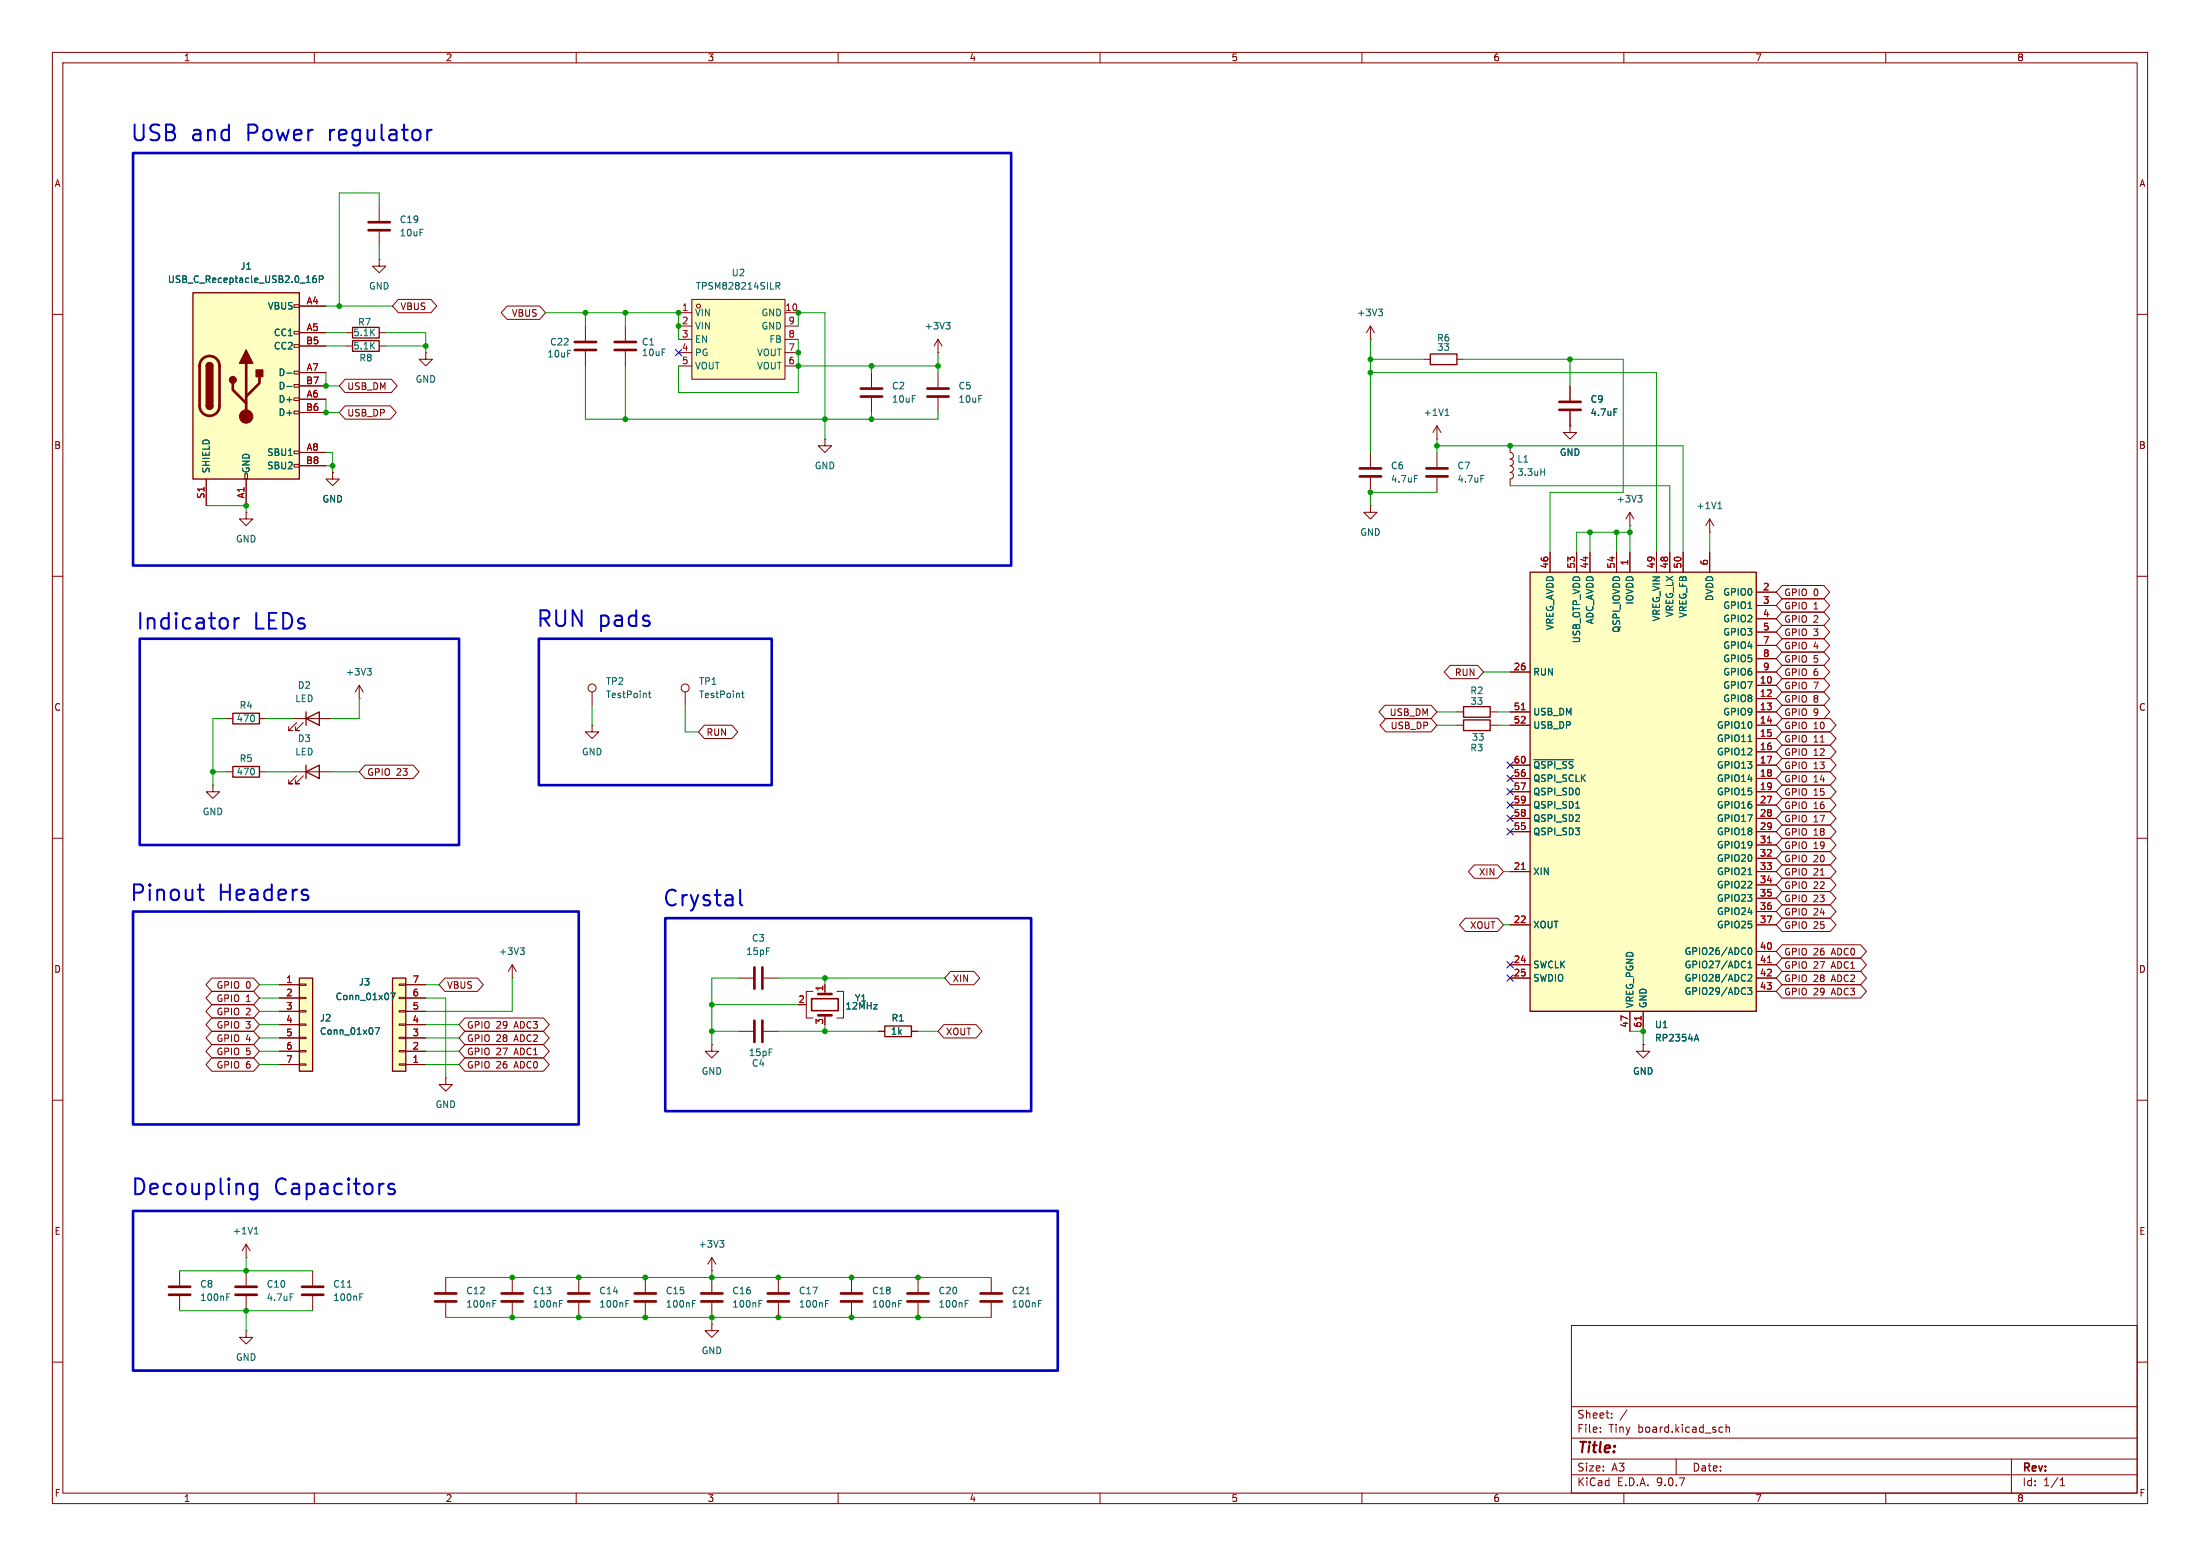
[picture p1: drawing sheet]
<svg xmlns="http://www.w3.org/2000/svg" width="420mm" height="297mm" viewBox="0 0 420 297" stroke-linecap="round" stroke-linejoin="round" font-family="sans-serif">
<g fill="none" stroke="#840000" stroke-width=".19">
<path d="M10 10h400v277h-400zM12 12h396v273h-396zM60 10v2M110 10v2M160 10v2M210 10v2M260 10v2M310 10v2M360 10v2M10 60h2M66 66h1.3M72.4 66h1.3"/>
<path d="M81.3 67.3v1.3h1.2l-1.2 1.3-1.3-1.3h1.3M81.3 67.3h.1M166.4 71.1v2.8M166.4 75.9v2.8M179.1 67.3h.1M179.1 64.8l-.8 1.2M179.1 64.8l.7 1.2M179.1 64.8v2.5M408 60h2M10 110h2M408 110h2M43.2 137.2h1.2"/>
<path d="M49.5 137.2h1.3M10 160h2M55.9 147.3h7.6M56.6 148.1l-1.5 1.5h.8h-.8v-.8M57.9 148.1l-1.5 1.5h.7h-.7v-.8M408 160h2M10 210h2M408 210h2M300 253h108v32h-108zM10 260h2M300 278.5h108M300 274.5h108"/>
<path d="M300 268.5h108M305.5 273.2v.2M305.5 272.5v.1M307.7 270.5v.2M307.7 269.8v.1M310.6 269.1l-1.3 1.9M320 278.5v3M328.4 272.4l.5 .1M328.9 273.3l-.5 .1M329.5 272.5l.2-.1 .4 .1 .1 .9M329.5 271.9v1.5M384 278.5v6.5"/>
<path d="M408 260h2M60 285v2M110 285v2M160 285v2M210 285v2M260 285v2M300 281.5h108M310 285v2M360 285v2M393.3 283.6h.9M393.3 282.5l.4-.4v1.5"/>
</g>
<path d="M67.3 65h5.1v2.1h-5.1zM44.4 136.1h5.1v2.1h-5.1zM58.4 147.3l2.6-1.2v2.5zM58.4 146.1v2.5" fill="none" stroke="#840000" stroke-width=".25"/>
<path d="M180.6 61.5h.8l-.5 .5M181.1 62l.3 .3v.3l-.3 .2" fill="none" stroke="#006464" stroke-width=".19"/>
<path d="M164.3 74.2h4.1M164.3 75.7h4.1" fill="none" stroke="#840000" stroke-width=".51"/>
<path d="M36.8 55.9h20.3v35.5h-20.3z" fill="#ffffc2"/>
<g fill="none" stroke="#840000" stroke-width=".19">
<path d="M72.4 39.4v2.8M56.1 58.2h1v.5h-1zM57.1 58.4h5.1M72.4 49.5v1.3h1.3l-1.3 1.3-1.3-1.3h1.3M72.4 49.5h.1M72.4 44.2v2.8M56.1 63.2h1v.6h-1zM56.1 65.8h1v.5h-1zM56.1 70.9h1v.5h-1zM56.1 73.4h1v.5h-1zM56.1 75.9h1v.6h-1zM56.1 78.5h1v.5h-1z"/>
<path d="M57.1 63.5h5.1M57.1 66h5.1M57.1 71.1h5.1M57.1 73.7h5.1M57.1 76.2h5.1M57.1 78.7h5.1M39.4 91.4v5.1M46.7 90.4h.5v1h-.5zM47 91.4v5.1M56.1 86.1h1v.5h-1zM56.1 88.6h1v.6h-1zM57.1 86.4h5.1"/>
<path d="M57.1 88.9h5.1"/>
</g>
<path d="M36.8 55.9h20.3v35.5h-20.3zM39.4 69.9a.64 .64 0 0 1 .6-.7 .64 .64 0 0 1 .6 .7M39.4 77.5a.64 .64 0 0 0 .6 .6 .64 .64 0 0 0 .6-.6" fill="none" stroke="#840000" stroke-width=".25"/>
<path d="M70.4 42.4h4M70.4 43.9h4M38.7 68.5a1.9 1.9 0 0 1 2-.4 1.9 1.9 0 0 1 1.2 1.8v7.6a1.91 1.91 0 0 1-1.9 1.9 1.91 1.91 0 0 1-1.9-1.9v-7.8l.2-.6zM44.4 73.2v1.2l2.6 2.6M47 69.3v10.2M49.5 71.9v1.3l-2.5 2.5" fill="none" stroke="#840000" stroke-width=".51"/>
<g fill="#840000" stroke="#840000" stroke-width=".25">
<path d="M39.4 69.9h1.2v7.6h-1.2z"/>
<path d="M39.6 69.4a.64 .64 0 0 1 .6-.1 .64 .64 0 0 1 .4 .6h-1.2z"/>
<path d="M39.4 77.5h1.2a.64 .64 0 0 1-.6 .6 .64 .64 0 0 1-.6-.6z"/>
<path d="M47 66.8l1.3 2.5h-2.6z"/>
<path d="M48.9 70.6h1.3v1.3h-1.3z"/>
<circle cx="44.4" cy="72.5" r=".63"/>
</g>
<circle cx="47" cy="79.5" r="1.27" fill="#840000" stroke="#840000" stroke-width=".19"/>
<path d="M60.3 52.6l-.4 .1a.86 .86 0 0 0 0 1.2l.5-.1v-.4l-.2-.3-.4 .1-.1 .2M61 53.3h.6l.1-.2-.1-.3-.6-.2v1.3M54.8 71.2h.9M54.8 73.8h.9" fill="none" stroke="#006464" stroke-width=".19"/>
<path d="M132.1 57.2h17.8v15.2h-17.8z" fill="#ffffc2"/>
<g fill="none" stroke="#840000" stroke-width=".19">
<path d="M129.5 59.7h2.6M132.1 57.2h17.8v15.2h-17.8zM149.9 59.7h2.5M129.5 62.2h2.6M129.5 64.8h2.6M129.5 67.3h2.6M129.5 69.9h2.6M149.9 62.2h2.5M149.9 64.8h2.5M149.9 67.3h2.5M149.9 69.9h2.5M157.5 83.8v1.3h1.2l-1.2 1.3-1.3-1.3h1.3"/>
<path d="M157.5 83.8h.1M55.9 137.2h7.6M56.6 137.9l-1.5 1.5h.8h-.8v-.7M57.9 137.9l-1.5 1.5h.7h-.7v-.7M113 138.4v1.3h1.3l-1.3 1.3-1.2-1.3h1.2M113 138.4h.1"/>
<circle cx="133.4" cy="58.4" r=".38"/>
</g>
<path d="M148.1 54.6l.6-.1 .2-.2-.1-.3-.7-.1v1.3M148.4 54.6l.5 .6" fill="none" stroke="#006464" stroke-width=".19"/>
<path d="M58.4 137.2l2.6-1.3v2.5zM58.4 135.9v2.5" fill="none" stroke="#840000" stroke-width=".25"/>
<path d="M57.1 186.7h2.6v17.8h-2.6z" fill="#ffffc2"/>
<path d="M57.1 186.7h2.6v17.8h-2.6z" fill="none" stroke="#840000" stroke-width=".25"/>
<g fill="none" stroke="#840000" stroke-width=".19">
<path d="M53.3 188h3.8M53.3 190.5h3.8M53.3 193h3.8M53.3 195.6h3.8M53.3 198.1h3.8M57.1 187.8h1.3v.3h-1.3zM57.1 190.4h1.3v.2h-1.3zM57.1 192.9h1.3v.3h-1.3zM57.1 195.5h1.3v.2h-1.3zM57.1 198h1.3v.2h-1.3zM53.3 200.7h3.8M53.3 203.2h3.8"/>
<path d="M57.1 200.5h1.3v.3h-1.3zM57.1 203.1h1.3v.2h-1.3z"/>
</g>
<path d="M71.6 196.2h.8l-.5 1.2" fill="none" stroke="#006464" stroke-width=".19"/>
<path d="M74.9 186.7h2.6v17.8h-2.6z" fill="#ffffc2"/>
<path d="M74.9 186.7h2.6v17.8h-2.6z" fill="none" stroke="#840000" stroke-width=".25"/>
<g fill="none" stroke="#840000" stroke-width=".19">
<path d="M76.2 198h1.3v.2h-1.3zM76.2 195.5h1.3v.2h-1.3zM76.2 192.9h1.3v.3h-1.3zM76.2 190.4h1.3v.2h-1.3zM76.2 187.8h1.3v.3h-1.3zM77.5 198.1h3.8M77.5 195.6h3.8M77.5 193h3.8M77.5 190.5h3.8M77.5 188h3.8M76.2 203.1h1.3v.2h-1.3zM76.2 200.5h1.3v.3h-1.3z"/>
<path d="M77.5 203.2h3.8M77.5 200.7h3.8"/>
</g>
<path d="M74.6 189.6h.8l-.5 1.2" fill="none" stroke="#006464" stroke-width=".19"/>
<path d="M292.1 109.2h43.2v83.8h-43.2z" fill="#ffffc2"/>
<path d="M67.3 62.5h5.1v2h-5.1zM273 67.6h5.1v2h-5.1zM292.1 109.2h43.2v83.8h-43.2zM279.4 134.9h5.1v2h-5.1zM279.4 137.4h5.1v2h-5.1zM44.4 146.3h5.1v2h-5.1zM168.9 195.8h5.1v2.1h-5.1z" fill="none" stroke="#840000" stroke-width=".25"/>
<g fill="none" stroke="#840000" stroke-width=".19">
<path d="M57.1 58.4h5.1M76 57.1h6.3l1.1 1.3-1.1 1.3h-6.3l-1.1-1.3zM96.8 58.4h6.2l1.1 1.3-1.1 1.3h-6.2l-1.1-1.3zM57.1 63.5h5.1M57.1 66h5.1M57.1 71.1h5.1M57.1 73.7h5.1M57.1 76.2h5.1M57.1 78.7h5.1M65.9 72.4h8.8l1.1 1.3-1.1 1.2h-8.8l-1.1-1.2zM65.9 77.5h8.6l1.1 1.2-1.1 1.3h-8.6l-1.1-1.3zM66 63.5h1.3"/>
<path d="M72.4 63.5h1.3M111.8 62.2v2.8M111.8 67.1v2.8M119.4 62.2v2.8M119.4 67.1v2.8M179.1 71.1v2.8M179.1 75.9v2.8M261.6 64.8h.1M261.6 62.2l-.7 1.3M261.6 62.2l.8 1.3M261.6 62.2v2.6M271.8 68.6h1.2"/>
<path d="M278.1 68.6h1.3M299.7 73.7v2.8M299.7 78.5v2.8M39.4 91.4v5.1M47 97.8v1.3h1.3l-1.3 1.2-1.3-1.2h1.3M47 97.8h.1M47 91.4v5.1M57.1 86.4h5.1M57.1 88.9h5.1M63.5 90.2v1.2h1.3l-1.3 1.3-1.3-1.3h1.3M63.5 90.2h.1M261.6 96.5v1.3h1.3l-1.3 1.3-1.3-1.3h1.3"/>
<path d="M261.6 96.5h.1M261.6 86.4v2.8M261.6 91.2v2.8M274.3 83.8h.1M274.3 81.3v2.5M274.3 86.4v2.8M274.3 91.2v2.8M274.3 81.3l-.7 1.3M274.3 81.3l.8 1.3M288.3 85.1v1.3a.63 .63 0 0 1 .6 .6 .63 .63 0 0 1-.6 .6 .64 .64 0 0 1 .6 .7 .64 .64 0 0 1-.6 .6 .64 .64 0 0 1 .6 .6 .64 .64 0 0 1-.6 .7 .64 .64 0 0 1 .6 .6 .64 .64 0 0 1-.6 .6v1.3M299.7 81.3v1.3h1.3l-1.3 1.2-1.3-1.2h1.3M299.7 81.3h.1"/>
<path d="M311.1 97.8v2.5M311.1 97.8l-.7 1.3M311.1 97.8l.8 1.3M326.4 99.1v2.5M326.4 99.1l-.8 1.2M326.4 99.1l.8 1.2M295.9 105.4v3.8M301 105.4v3.8M303.5 105.4v3.8M308.6 105.4v3.8M311.1 100.3h.1M311.1 105.4v3.8"/>
<path d="M316.2 105.4v3.8M318.8 105.4v3.8M321.3 105.4v3.8M326.4 101.6h.1M326.4 105.4v3.8M335.3 113h3.8M335.3 115.6h3.8M335.3 118.1h3.8M340.2 116.8h8l1.1 1.3-1.1 1.3h-8l-1.1-1.3zM340.2 119.4h8l1.1 1.3-1.1 1.2h-8l-1.1-1.2zM340.2 114.3h8l1.1 1.3-1.1 1.2h-8l-1.1-1.2zM340.2 111.8h8l1.1 1.2-1.1 1.3h-8l-1.1-1.3z"/>
<path d="M68.6 133.4h.1M68.6 130.8l-.8 1.3M68.6 130.8l.7 1.3M68.6 130.8v2.6M113 132.1v2.5M130.8 132.1v2.5M134.5 138.4h5.2l1.1 1.3-1.1 1.3h-5.2l-1.2-1.3zM264.4 134.6h8.8l1.1 1.3-1.1 1.3h-8.8l-1.1-1.3zM264.6 137.2h8.6l1.1 1.2-1.1 1.3h-8.6l-1.2-1.3zM276.8 127h5.3l1.1 1.3-1.1 1.2h-5.3l-1.1-1.2zM278.1 135.9h1.3M278.1 138.4h1.3"/>
<path d="M284.5 135.9h1.2M284.5 138.4h1.2M288.3 128.3h3.8M288.3 135.9h3.8M288.3 138.4h3.8M335.3 128.3h3.8M335.3 135.9h3.8M335.3 138.4h3.8M335.3 120.7h3.8M335.3 123.2h3.8M335.3 125.7h3.8M335.3 130.8h3.8"/>
<path d="M335.3 133.4h3.8M340.2 124.5h8l1.1 1.2-1.1 1.3h-8l-1.1-1.3zM340.2 127h8l1.1 1.3-1.1 1.2h-8l-1.1-1.2zM340.2 132.1h8l1.1 1.3-1.1 1.2h-8l-1.1-1.2zM340.2 137.2h9.2l1.1 1.2-1.1 1.3h-9.2l-1.1-1.3zM340.2 134.6h8l1.1 1.3-1.1 1.3h-8l-1.1-1.3zM340.2 139.7h9.2l1.1 1.3-1.1 1.2h-9.2l-1.1-1.2zM340.2 129.5h8l1.1 1.3-1.1 1.3h-8l-1.1-1.3zM340.2 121.9h8l1.1 1.3-1.1 1.3h-8l-1.1-1.3zM40.6 149.9v1.2h1.3l-1.3 1.3-1.2-1.3h1.2M40.6 149.9h.1M43.2 147.3h1.2"/>
<path d="M49.5 147.3h1.3M69.7 146h9.2l1.1 1.3-1.1 1.3h-9.2l-1.1-1.3zM288.3 146.1h3.8M288.3 148.6h3.8M288.3 151.1h3.8M288.3 153.7h3.8M288.3 156.2h3.8M288.3 158.8h3.8M335.3 146.1h3.8M335.3 148.6h3.8M335.3 151.1h3.8M335.3 153.7h3.8"/>
<path d="M335.3 156.2h3.8M335.3 158.8h3.8M335.3 141h3.8M335.3 143.5h3.8M340.2 147.3h9.2l1.1 1.3-1.1 1.3h-9.2l-1.1-1.3zM340.2 144.8h9.2l1.1 1.3-1.1 1.2h-9.2l-1.1-1.2zM340.2 142.2h9.2l1.1 1.3-1.1 1.3h-9.2l-1.1-1.3zM340.2 152.4h9.2l1.1 1.3-1.1 1.2h-9.2l-1.1-1.2zM340.2 154.9h9.2l1.1 1.3-1.1 1.3h-9.2l-1.1-1.3zM340.2 157.5h9.2l1.1 1.3-1.1 1.2h-9.2l-1.1-1.2zM340.2 149.9h9.2l1.1 1.2-1.1 1.3h-9.2l-1.1-1.3zM279.7 175.3h6.2l1.1 1.2-1.1 1.3h-6.2l-1.1-1.3z"/>
<path d="M281.4 165.1h4.5l1.1 1.3-1.1 1.2h-4.5l-1.1-1.2zM288.3 166.4h3.8M288.3 176.5h3.8M335.3 166.4h3.8M335.3 176.5h3.8M335.3 161.3h3.8M335.3 163.8h3.8M335.3 168.9h3.8M335.3 171.5h3.8M335.3 174h3.8M340.2 170.2h9.2l1.1 1.3-1.1 1.2h-9.2l-1.1-1.2zM340.2 175.3h9.2l1.1 1.2-1.1 1.3h-9.2l-1.1-1.3z"/>
<path d="M340.2 172.7h9.2l1.1 1.3-1.1 1.3h-9.2l-1.1-1.3zM340.2 162.6h9.2l1.1 1.2-1.1 1.3h-9.2l-1.1-1.3zM340.2 167.6h9.2l1.1 1.3-1.1 1.3h-9.2l-1.1-1.3zM340.2 165.1h9.2l1.1 1.3-1.1 1.2h-9.2l-1.1-1.2zM340.2 160h9.2l1.1 1.3-1.1 1.3h-9.2l-1.1-1.3zM40.4 189.2h8l1.1 1.3-1.1 1.3h-8l-1.1-1.3zM40.4 186.7h8l1.1 1.3-1.1 1.2h-8l-1.1-1.2zM40.4 191.8h8l1.1 1.2-1.1 1.3h-8l-1.1-1.3zM40.4 199.4h8l1.1 1.3-1.1 1.2h-8l-1.1-1.2zM40.4 194.3h8l1.1 1.3-1.1 1.3h-8l-1.1-1.3zM40.4 196.8h8l1.1 1.3-1.1 1.3h-8l-1.1-1.3zM53.3 188h3.8"/>
<path d="M53.3 190.5h3.8M53.3 193h3.8M53.3 195.6h3.8M53.3 198.1h3.8M77.5 188h3.8M77.5 190.5h3.8M77.5 193h3.8M77.5 195.6h3.8M77.5 198.1h3.8M84.9 186.7h6.3l1.1 1.3-1.1 1.2h-6.3l-1.1-1.2zM88.7 194.3h15l1.2 1.3-1.2 1.3h-15l-1.1-1.3zM88.7 199.4h15l1.2 1.3-1.2 1.2h-15l-1.1-1.2z"/>
<path d="M88.7 196.8h15l1.2 1.3-1.2 1.3h-15l-1.1-1.3zM97.8 186.7h.1M97.8 184.2l-.8 1.2M97.8 184.2l.8 1.2M97.8 184.2v2.5M135.9 199.4v1.3h1.3l-1.3 1.2-1.3-1.2h1.3M135.9 199.4h.1M141 186.7h2.8M141 196.9h2.8M145.8 186.7h2.8M145.8 196.9h2.8M153.7 191.8h.2"/>
<path d="M155.2 189.2h-1.3v5.1h1.3M157.5 188v1.2M157.5 193.8v.5M159.8 189.2h1.2v5.1h-1.2M167.6 196.9h1.3M174 196.9h1.3M180.2 195.6h6.2l1.1 1.3-1.1 1.2h-6.2l-1.1-1.2zM181.5 185.4h4.4l1.1 1.3-1.1 1.3h-4.4l-1.2-1.3zM288.3 184.2h3.8M288.3 186.7h3.8M311.1 193v3.9M313.7 199.4v1.3h1.3l-1.3 1.2-1.3-1.2h1.3"/>
<path d="M313.7 199.4h.1M313.7 193v3.9M335.3 184.2h3.8M335.3 186.7h3.8M335.3 181.6h3.8M335.3 189.2h3.8M340.2 180.3h15l1.1 1.3-1.1 1.3h-15l-1.1-1.3zM340.2 182.9h15l1.1 1.3-1.1 1.2h-15l-1.1-1.2zM340.2 188h15l1.1 1.2-1.1 1.3h-15l-1.1-1.3zM340.2 185.4h15l1.1 1.3-1.1 1.3h-15l-1.1-1.3zM40.4 201.9h8l1.1 1.3-1.1 1.3h-8l-1.1-1.3zM53.3 200.7h3.8"/>
<path d="M53.3 203.2h3.8M77.5 200.7h3.8M77.5 203.2h3.8M85.1 205.7v1.3h1.3l-1.3 1.3-1.3-1.3h1.3M85.1 205.7h.1M88.7 201.9h15l1.2 1.3-1.2 1.3h-15l-1.1-1.3zM47 237.5l-.8 1.3M47 237.5l.8 1.3M47 237.5v2.5M34.3 242.6v2.8M34.3 247.4v2.8M47 240h.1"/>
<path d="M47 254v1.3h1.3l-1.3 1.2-1.3-1.2h1.3M47 254h.1M47 242.6v2.8M47 247.4v2.8M59.7 242.6v2.8M59.7 247.4v2.8M85.1 243.8v2.8M85.1 248.7v2.8M97.8 243.8v2.8M97.8 248.7v2.8M110.5 243.8v2.8M110.5 248.7v2.8"/>
<path d="M123.2 243.8v2.8M123.2 248.7v2.8M135.9 242.6h.1M135.9 252.7v1.3h1.3l-1.3 1.3-1.3-1.3h1.3M135.9 252.7h.1M135.9 240l-.8 1.3M135.9 240l.8 1.3M135.9 240v2.6M135.9 243.8v2.8M135.9 248.7v2.8M148.6 243.8v2.8M148.6 248.7v2.8"/>
<path d="M162.6 243.8v2.8M162.6 248.7v2.8M175.3 243.8v2.8M175.3 248.7v2.8M189.2 243.8v2.8M189.2 248.7v2.8"/>
<circle cx="113" cy="131.3" r=".76"/>
<circle cx="130.8" cy="131.3" r=".76"/>
</g>
<path d="M290.4 135.5h.8M290.4 166h.8M337.4 160.9h.8M313.3 194v.7M337.4 183.7h.8" fill="none" stroke="#a90000" stroke-width=".19"/>
<g fill="none" stroke="#006464" stroke-width=".19">
<path d="M60.3 52.6l-.4 .1a.86 .86 0 0 0 0 1.2l.5-.1v-.4l-.2-.3-.4 .1-.1 .2M61 53.3h.6l.1-.2-.1-.3-.6-.2v1.3M263.1 59h.8l-.4 .5M263.7 59.5l.2 .2v.3l-.2 .3M54.8 71.2h.9M54.8 73.8h.9M275.9 79.3h.7M276 78.4l.3-.4v1.3M308.1 78h.6M270 90.7h.6M282.7 90.7h.6M294.1 90.1h.8"/>
<path d="M294.9 89.5v1.2M312.7 94.6h.7l-.4 .4M313.2 95l.2 .3v.3l-.2 .2M328 97.1h.7M328.1 96.1l.2-.3v1.3M70.1 127.6h.8l-.4 .5M70.6 128.1l.3 .2v.3l-.3 .2M123.8 132.3h.5M124 131.9v1.1l.3 .2M141.6 132.3h.4M141.7 131.9v1.1l.3 .2M292.8 145h7.6"/>
<path d="M300.8 154.2h.7M333.7 141.5h.7M333.7 166.9h.7M71.6 196.2h.8l-.5 1.2M74.6 189.6h.8l-.5 1.2M99.3 180.9h.8l-.4 .5M99.8 181.4l.3 .2v.3l-.3 .3M323.6 198.3h.6M323.9 197.4l.4 1.3M333.6 188.5h.8l-.4 .5 .4 .1v.6l-.2 .1-.6-.1M333.7 186.1l.5-.1 .2 .4-.8 .9h.8M333.7 184.7h.7"/>
<path d="M333.7 183.8l.4-.3v1.2M333.8 181l.2-.1a.68 .68 0 0 1 .4 .7 .68 .68 0 0 1-.4 .6l-.3-.5zM48.6 235.5h.7M48.7 234.6l.2-.3v1.2M137.4 236.8h.8l-.4 .5M137.9 237.3l.3 .2v.3l-.3 .3M43.3 247.6h.4M43.3 247h.6M55.4 247h.6M66.3 245.7h.8M68.7 247.6h.4M68.7 247h.6"/>
<path d="M94.1 248.8h.4M94.1 248.2h.6M106.8 248.8h.4M106.8 248.2h.6M119.5 248.8h.4M119.5 248.2h.6M132.2 248.8h.4M132.2 248.2h.6M144.9 248.8h.4M144.9 248.2h.6M157.6 248.8h.4M157.6 248.2h.6"/>
<path d="M171.6 248.8h.4M171.6 248.2h.6M184.3 248.8h.4M184.3 248.2h.6M195.9 247h.7M198.2 248.8h.5M198.2 248.2h.6"/>
</g>
<g fill="none" stroke="#840000" stroke-width=".51">
<path d="M109.7 65.3h4.1M109.7 66.8h4.1M117.3 65.3h4.1M117.3 66.8h4.1M177 74.2h4.1M177 75.7h4.1M297.7 76.7h4.1M297.7 78.2h4.1M259.6 89.4h4.1M259.6 90.9h4.1M272.3 89.4h4.1M272.3 90.9h4.1"/>
<path d="M144 184.7v4M144 194.8v4.1M145.5 184.7v4M145.5 194.8v4.1M156.2 189.7h2.5M156.2 193.8h2.5M32.3 245.6h4M32.3 247.1h4M45 245.6h4M45 247.1h4M57.7 245.6h4M57.7 247.1h4"/>
<path d="M83.1 246.9h4M83.1 248.4h4M95.8 246.9h4M95.8 248.4h4M108.5 246.9h4M108.5 248.4h4M121.2 246.9h4M121.2 248.4h4M133.9 246.9h4M133.9 248.4h4M146.6 246.9h4M146.6 248.4h4"/>
<path d="M160.5 246.9h4.1M160.5 248.4h4.1M173.2 246.9h4.1M173.2 248.4h4.1M187.2 246.9h4.1M187.2 248.4h4.1"/>
</g>
<path d="M154.9 190.6h5.1v2.3h-5.1z" fill="none" stroke="#840000" stroke-width=".3"/>
<g fill="none" stroke="#009600" stroke-width=".19">
<path d="M72.4 39.4v-2.6h-7.6v21.6M62.2 58.4h12.7M72.4 47v2.5M104.1 59.7h25.4v5.1M111.8 59.7v2.5M119.4 59.7v2.5M62.2 66h3.8M62.2 63.5h3.8M62.2 76.2v2.5h2.6M62.2 71.1v2.6h2.6M73.7 63.5h7.6v3.8M73.7 66h7.6"/>
<path d="M111.8 69.9v10.1h67.3v-1.3M119.4 69.9v10.1M152.4 62.2v-2.5h5.1v24.1M152.4 64.8v10.1h-22.9v-5M152.4 69.9h26.7M166.4 69.9v1.2M166.4 78.7v1.3M179.1 67.3v3.8M261.6 71.1h54.6v34.3M261.6 68.6h10.2M261.6 64.8v21.6M279.4 68.6h30.5v25.4h-14v11.4"/>
<path d="M299.7 68.6v5.1M39.4 96.5h7.6v1.3M62.2 88.9h1.3M62.2 86.4h1.3v3.8M274.3 85.1h47v20.3M274.3 94h-12.7v2.5M274.3 83.8v2.6M288.3 92.7h30.5v12.7M303.5 101.6v3.8M308.6 101.6v3.8M311.1 101.6h-10.1v3.8M311.1 100.3v5.1"/>
<path d="M326.4 101.6v3.8M43.2 137.2h-2.6v12.7M50.8 137.2h5.1M68.6 133.4v3.8h-5.1M113 134.6v3.8M130.8 134.6v5.1h2.5M274.3 135.9h3.8M274.3 138.4h3.8M283.2 128.3h5.1M285.7 135.9h2.6M285.7 138.4h2.6M40.6 147.3h2.6"/>
<path d="M50.8 147.3h5.1M63.5 147.3h5.1M287 166.4h1.3M287 176.5h1.3M49.5 193h3.8M49.5 198.1h3.8M49.5 195.6h3.8M49.5 188h3.8M49.5 190.5h3.8M81.3 198.1h6.3M81.3 195.6h6.3M81.3 188h2.5"/>
<path d="M81.3 190.5h3.8v15.2M97.8 186.7v6.3h-16.5M135.9 196.9h5.1M135.9 191.8h16.5M141 186.7h-5.1v12.7M148.6 196.9h19M148.6 186.7h31.7M157.5 186.7v1.3M157.5 195.6v1.3M175.3 196.9h3.8M311.1 196.9h2.6v2.5M49.5 200.7h3.8"/>
<path d="M49.5 203.2h3.8M81.3 200.7h6.3M81.3 203.2h6.3M34.3 250.2h25.4M34.3 242.6h25.4M47 240v2.6M47 250.2v3.8M85.1 251.5h104.1M85.1 243.8h104.1M135.9 242.6v1.2M135.9 251.5v1.2"/>
</g>
<g fill="none" stroke="#000084" stroke-width=".19">
<path d="M128.9 66.7l1.2 1.2M130.1 66.7l-1.2 1.2M287.7 158.1l1.2 1.3M287.7 150.5l1.2 1.2M287.7 153.1l1.2 1.2M287.7 155.6l1.2 1.2M287.7 148l1.2 1.2M287.7 145.4l1.2 1.3M288.9 158.1l-1.2 1.3M288.9 150.5l-1.2 1.2M288.9 153.1l-1.2 1.2M288.9 155.6l-1.2 1.2"/>
<path d="M288.9 148l-1.2 1.2M288.9 145.4l-1.2 1.3M287.7 186.1l1.2 1.2M287.7 183.5l1.2 1.3M288.9 186.1l-1.2 1.2M288.9 183.5l-1.2 1.3"/>
</g>
<path d="M81.6 24.8v2M82.4 24.8a.77 .77 0 0 0-.8 .5M43.2 118.1l.3 .5v.8l-.3 .4M44.8 118v2M45.6 118a.77 .77 0 0 0-.8 .6M37.7 169.8h1.2M38.2 168.8v2.6l.1 .3 .6 .1M58.7 170.9l.2 .3-.2 .5M141.3 169.8v2.6l.1 .3 .3 .1M49.1 225.9v2.5a.81 .81 0 0 1-1.3 .4M49.1 226.1l-.8-.2-.5 .3-.1 .3v.9l.3 .4 .3 .1 .8-.1M75.3 226.1l-.8-.2-.2 .2-.2 .3 .2 .4 1 .3 .1 .3-.1 .4-.3 .1-.9-.1" fill="none" stroke="#0000c2" stroke-width=".38"/>
<path d="M25.4 29.2h167.6v78.8h-167.6zM26.7 121.9h60.9v39.4h-60.9zM102.9 121.9h44.4v28h-44.4zM25.4 174h85.1v40.6h-85.1zM127 175.3h69.8v36.8h-69.8zM25.4 231.1h176.5v30.5h-176.5z" fill="none" stroke="#0000c2" stroke-width=".5"/>
<g fill="#009600" stroke="#009600" stroke-width=".19">
<circle cx="47" cy="242.6" r=".46"/>
<circle cx="97.8" cy="243.8" r=".46"/>
<circle cx="110.5" cy="243.8" r=".46"/>
<circle cx="97.8" cy="251.5" r=".46"/>
<circle cx="110.5" cy="251.5" r=".46"/>
<circle cx="47" cy="250.2" r=".46"/>
<circle cx="157.5" cy="186.7" r=".46"/>
<circle cx="157.5" cy="196.9" r=".46"/>
<circle cx="81.3" cy="66" r=".46"/>
<circle cx="64.8" cy="58.4" r=".46"/>
<circle cx="62.2" cy="78.7" r=".46"/>
<circle cx="62.2" cy="73.7" r=".46"/>
<circle cx="63.5" cy="88.9" r=".46"/>
<circle cx="47" cy="96.5" r=".46"/>
<circle cx="119.4" cy="80" r=".46"/>
<circle cx="152.4" cy="59.7" r=".46"/>
<circle cx="129.5" cy="59.7" r=".46"/>
<circle cx="129.5" cy="62.2" r=".46"/>
<circle cx="111.8" cy="59.7" r=".46"/>
<circle cx="119.4" cy="59.7" r=".46"/>
<circle cx="179.1" cy="69.9" r=".46"/>
<circle cx="40.6" cy="147.3" r=".46"/>
<circle cx="135.9" cy="243.8" r=".46"/>
<circle cx="135.9" cy="251.5" r=".46"/>
<circle cx="123.2" cy="251.5" r=".46"/>
<circle cx="123.2" cy="243.8" r=".46"/>
<circle cx="148.6" cy="251.5" r=".46"/>
<circle cx="148.6" cy="243.8" r=".46"/>
<circle cx="162.6" cy="243.8" r=".46"/>
<circle cx="175.3" cy="243.8" r=".46"/>
<circle cx="175.3" cy="251.5" r=".46"/>
<circle cx="162.6" cy="251.5" r=".46"/>
<circle cx="135.9" cy="196.9" r=".46"/>
<circle cx="135.9" cy="191.8" r=".46"/>
<circle cx="166.4" cy="80" r=".46"/>
<circle cx="157.5" cy="80" r=".46"/>
<circle cx="166.4" cy="69.9" r=".46"/>
<circle cx="152.4" cy="69.9" r=".46"/>
<circle cx="152.4" cy="67.3" r=".46"/>
<circle cx="311.1" cy="101.6" r=".46"/>
<circle cx="303.5" cy="101.6" r=".46"/>
<circle cx="308.6" cy="101.6" r=".46"/>
<circle cx="261.6" cy="68.6" r=".46"/>
<circle cx="261.6" cy="71.1" r=".46"/>
<circle cx="274.3" cy="85.1" r=".46"/>
<circle cx="288.3" cy="85.1" r=".46"/>
<circle cx="299.7" cy="68.6" r=".46"/>
<circle cx="261.6" cy="94" r=".46"/>
<circle cx="313.7" cy="196.9" r=".46"/>
</g>
<g font-size="4.2" fill="#0000c2">
<text x="24.7" y="27.5">USB</text>
<text x="36.5" y="27.5">and</text>
<text x="47.5" y="27.5">Power</text>
<text x="63.6" y="27.5">regulator</text>
<text x="25.8" y="120.7">Indicator</text>
<text x="48.5" y="120.7">LEDs</text>
<text x="102.2" y="120.2">RUN</text>
<text x="114.3" y="120.2">pads</text>
<text x="24.6" y="172.5">Pinout</text>
<text x="41.7" y="172.5">Headers</text>
<text x="126.3" y="173.5">Crystal</text>
<text x="24.9" y="228.6">Decoupling</text>
<text x="52.4" y="228.6">Capacitors</text>
</g>
<text font-size="2.8" fill="#840000" x="301" y="277.9">Title:</text>
<g font-size="2.1" fill="#840000">
<text x="301" y="273.7">File:</text>
<text x="301" y="271">Sheet:</text>
<text x="307.1" y="273.7">Tiny</text>
<text x="312.7" y="273.7">board.kicad_sch</text>
<text x="301" y="281.1">Size:</text>
<text x="307.6" y="281.1">A3</text>
<text x="323" y="281.1">Date:</text>
<text x="386" y="281.3">Rev:</text>
<text x="301" y="283.9">KiCad</text>
<text x="308.7" y="283.9">E.D.A.</text>
<text x="316.3" y="283.9">9.0.7</text>
<text x="386" y="283.9">Id:</text>
<text x="390.1" y="283.9">1/1</text>
</g>
<g font-size="1.8" fill="#840000">
<text x="35" y="11.9">1</text>
<text x="85" y="11.9">2</text>
<text x="135" y="11.9">3</text>
<text x="185" y="11.9">4</text>
<text x="235" y="11.9">5</text>
<text x="285" y="11.9">6</text>
<text x="335" y="11.9">7</text>
<text x="385" y="11.9">8</text>
<text x="10.3" y="35.9">A</text>
<text x="408.3" y="35.9">A</text>
<text x="76.4" y="59.4">VBUS</text>
<text x="97.6" y="60.6">VBUS</text>
<text x="66.2" y="74.6">USB_DM</text>
<text x="66.2" y="79.7">USB_DP</text>
<text x="10.3" y="85.9">B</text>
<text x="408.2" y="85.9">B</text>
<text x="340.5" y="114">GPIO 0</text>
<text x="340.5" y="119.1">GPIO 2</text>
<text x="340.5" y="116.5">GPIO 1</text>
<text x="340.5" y="121.6">GPIO 3</text>
<text x="340.5" y="124.1">GPIO 4</text>
<text x="277.6" y="129.2">RUN</text>
<text x="340.5" y="126.7">GPIO 5</text>
<text x="340.5" y="129.2">GPIO 6</text>
<text x="340.5" y="131.8">GPIO 7</text>
<text x="10.3" y="135.9">C</text>
<text x="265.2" y="136.8">USB_DM</text>
<text x="340.5" y="134.3">GPIO 8</text>
<text x="340.5" y="136.8">GPIO 9</text>
<text x="408.2" y="135.9">C</text>
<text x="134.8" y="140.7">RUN</text>
<text x="265.4" y="139.4">USB_DP</text>
<text x="340.5" y="139.4">GPIO 10</text>
<text x="340.5" y="141.9">GPIO 11</text>
<text x="70" y="148.3">GPIO 23</text>
<text x="340.5" y="149.5">GPIO 14</text>
<text x="340.5" y="147">GPIO 13</text>
<text x="340.5" y="144.5">GPIO 12</text>
<text x="340.5" y="154.6">GPIO 16</text>
<text x="340.5" y="152.1">GPIO 15</text>
<text x="340.5" y="157.2">GPIO 17</text>
<text x="340.5" y="159.7">GPIO 18</text>
<text x="282.2" y="167.3">XIN</text>
<text x="340.5" y="164.8">GPIO 20</text>
<text x="340.5" y="167.3">GPIO 21</text>
<text x="340.5" y="162.2">GPIO 19</text>
<text x="340.5" y="172.4">GPIO 23</text>
<text x="340.5" y="169.9">GPIO 22</text>
<text x="280.5" y="177.5">XOUT</text>
<text x="340.5" y="177.5">GPIO 25</text>
<text x="340.5" y="174.9">GPIO 24</text>
<text x="10.3" y="185.9">D</text>
<text x="340.5" y="182.6">GPIO 26</text>
<text x="340.5" y="185.1">GPIO 27</text>
<text x="349.8" y="182.6">ADC0</text>
<text x="349.8" y="185.1">ADC1</text>
<text x="408.2" y="185.9">D</text>
<text x="41.2" y="191.5">GPIO 1</text>
<text x="41.2" y="188.9">GPIO 0</text>
<text x="85.2" y="188.9">VBUS</text>
<text x="181.8" y="187.6">XIN</text>
<text x="340.5" y="190.2">GPIO 29</text>
<text x="340.5" y="187.6">GPIO 28</text>
<text x="349.8" y="190.2">ADC3</text>
<text x="349.8" y="187.6">ADC2</text>
<text x="41.2" y="194">GPIO 2</text>
<text x="41.2" y="196.5">GPIO 3</text>
<text x="89.1" y="196.5">GPIO 29</text>
<text x="98.3" y="196.5">ADC3</text>
<text x="180.5" y="197.8">XOUT</text>
<text x="41.2" y="201.6">GPIO 5</text>
<text x="41.2" y="199.1">GPIO 4</text>
<text x="89.1" y="201.6">GPIO 27</text>
<text x="89.1" y="199.1">GPIO 28</text>
<text x="98.3" y="201.6">ADC1</text>
<text x="98.3" y="199.1">ADC2</text>
<text x="41.2" y="204.2">GPIO 6</text>
<text x="89.1" y="204.2">GPIO 26</text>
<text x="98.3" y="204.2">ADC0</text>
<text x="10.3" y="235.9">E</text>
<text x="408.3" y="235.9">E</text>
<text x="10.3" y="285.9">F</text>
<text x="35" y="286.9">1</text>
<text x="85" y="286.9">2</text>
<text x="135" y="286.9">3</text>
<text x="185" y="286.9">4</text>
<text x="235" y="286.9">5</text>
<text x="285" y="286.9">6</text>
<text x="335" y="286.9">7</text>
<text x="385" y="286.9">8</text>
<text x="408.3" y="285.9">F</text>
</g>
<g font-size="1.8" fill="#006464">
<text x="76.2" y="42.8">C19</text>
<text x="76.2" y="45.3">10uF</text>
<text x="45.8" y="51.7">J1</text>
<text x="139.6" y="52.9">U2</text>
<text x="32" y="54.2">USB_C_Receptacle_USB2.0_16P</text>
<text x="51" y="59.3">VBUS</text>
<text x="70.4" y="55.5">GND</text>
<text x="132.7" y="55.5">TPSM828214SILR</text>
<text x="52.2" y="64.4">CC1</text>
<text x="67.3" y="64.4">5.1K</text>
<text x="68.3" y="62.3">R7</text>
<text x="132.6" y="60.6">VIN</text>
<text x="132.6" y="63.1">VIN</text>
<text x="132.6" y="65.6">EN</text>
<text x="145.3" y="60.6">GND</text>
<text x="145.3" y="63.1">GND</text>
<text x="146.8" y="65.6">FB</text>
<text x="176.4" y="63.1">+3V3</text>
<text x="259" y="60.6">+3V3</text>
<text x="274.2" y="65.4">R6</text>
<text x="52.2" y="66.9">CC2</text>
<text x="53.1" y="72">D-</text>
<text x="67.3" y="66.9">5.1K</text>
<text x="68.5" y="69.2">R8</text>
<text x="104.4" y="68.4">10uF</text>
<text x="104.9" y="66.1">C22</text>
<text x="122.4" y="66.1">C1</text>
<text x="122.4" y="68.2">10uF</text>
<text x="132.6" y="68.2">PG</text>
<text x="132.6" y="70.7">VOUT</text>
<text x="144.4" y="68.2">VOUT</text>
<text x="144.4" y="70.7">VOUT</text>
<text x="274.3" y="67.2">33</text>
<text x="53.1" y="74.5">D-</text>
<text x="53.1" y="77.1">D+</text>
<text x="79.2" y="73.3">GND</text>
<text x="170.2" y="74.5">C2</text>
<text x="170.2" y="77.1">10uF</text>
<text x="182.9" y="74.5">C5</text>
<text x="182.9" y="77.1">10uF</text>
<text x="303.5" y="77.1">C9</text>
<text x="53.1" y="79.6">D+</text>
<text x="271.7" y="79.6">+1V1</text>
<text x="303.5" y="79.6">4.7uF</text>
<text x="50.9" y="87.2">SBU1</text>
<text x="50.9" y="89.8">SBU2</text>
<text x="155.4" y="89.8">GND</text>
<text x="265.4" y="89.8">C6</text>
<text x="278.1" y="89.8">C7</text>
<text x="289.6" y="88.5">L1</text>
<text x="297.7" y="87.2">GND</text>
<text x="40.2" y="90.4" transform="rotate(-90 40.2 90.4)">SHIELD</text>
<text x="47.9" y="90.4" transform="rotate(-90 47.9 90.4)">GND</text>
<text x="265.4" y="92.3">4.7uF</text>
<text x="278.1" y="92.3">4.7uF</text>
<text x="289.6" y="91">3.3uH</text>
<text x="61.5" y="96.1">GND</text>
<text x="308.5" y="96.1">+3V3</text>
<text x="323.7" y="97.4">+1V1</text>
<text x="45" y="103.7">GND</text>
<text x="259.6" y="102.5">GND</text>
<text x="328.9" y="113.9">GPIO0</text>
<text x="304.4" y="119.2" transform="rotate(-90 304.4 119.2)">ADC_AVDD</text>
<text x="312" y="115.5" transform="rotate(-90 312 115.5)">IOVDD</text>
<text x="317.1" y="118.7" transform="rotate(-90 317.1 118.7)">VREG_VIN</text>
<text x="319.6" y="117.9" transform="rotate(-90 319.6 117.9)">VREG_LX</text>
<text x="322.2" y="118" transform="rotate(-90 322.2 118)">VREG_FB</text>
<text x="327.3" y="114.8" transform="rotate(-90 327.3 114.8)">DVDD</text>
<text x="328.9" y="116.4">GPIO1</text>
<text x="328.9" y="119">GPIO2</text>
<text x="296.8" y="120.4" transform="rotate(-90 296.8 120.4)">VREG_AVDD</text>
<text x="301.9" y="122.9" transform="rotate(-90 301.9 122.9)">USB_OTP_VDD</text>
<text x="309.5" y="120.9" transform="rotate(-90 309.5 120.9)">QSPI_IOVDD</text>
<text x="328.9" y="121.5">GPIO3</text>
<text x="328.9" y="124.1">GPIO4</text>
<text x="56.8" y="131.7">D2</text>
<text x="65.9" y="129.1">+3V3</text>
<text x="115.6" y="130.9">TP2</text>
<text x="133.4" y="130.9">TP1</text>
<text x="292.6" y="129.1">RUN</text>
<text x="328.9" y="126.6">GPIO5</text>
<text x="328.9" y="129.1">GPIO6</text>
<text x="328.9" y="131.7">GPIO7</text>
<text x="45.6" y="135.5">R4</text>
<text x="56.3" y="134.2">LED</text>
<text x="115.6" y="133.5">TestPoint</text>
<text x="133.4" y="133.5">TestPoint</text>
<text x="280.6" y="132.7">R2</text>
<text x="280.6" y="134.7">33</text>
<text x="292.6" y="136.8">USB_DM</text>
<text x="328.9" y="134.2">GPIO8</text>
<text x="328.9" y="136.8">GPIO9</text>
<text x="45.1" y="138">470</text>
<text x="56.8" y="141.8">D3</text>
<text x="280.6" y="143.6">R3</text>
<text x="280.9" y="141.6">33</text>
<text x="292.6" y="139.3">USB_DP</text>
<text x="327.7" y="139.3">GPIO10</text>
<text x="327.7" y="141.8">GPIO11</text>
<text x="45.1" y="148.2">470</text>
<text x="45.6" y="145.6">R5</text>
<text x="56.3" y="144.4">LED</text>
<text x="111" y="144.4">GND</text>
<text x="292.6" y="146.9">~{QSPI_SS}</text>
<text x="292.6" y="149.5">QSPI_SCLK</text>
<text x="327.7" y="144.4">GPIO12</text>
<text x="327.7" y="146.9">GPIO13</text>
<text x="327.7" y="149.5">GPIO14</text>
<text x="38.6" y="155.8">GND</text>
<text x="292.6" y="152">QSPI_SD0</text>
<text x="292.6" y="154.5">QSPI_SD1</text>
<text x="327.7" y="152">GPIO15</text>
<text x="327.7" y="154.5">GPIO16</text>
<text x="292.6" y="157.1">QSPI_SD2</text>
<text x="292.6" y="159.6">QSPI_SD3</text>
<text x="327.7" y="157.1">GPIO17</text>
<text x="327.7" y="159.6">GPIO18</text>
<text x="292.6" y="167.2">XIN</text>
<text x="327.7" y="162.2">GPIO19</text>
<text x="327.7" y="164.7">GPIO20</text>
<text x="327.7" y="167.2">GPIO21</text>
<text x="327.7" y="169.8">GPIO22</text>
<text x="327.7" y="172.3">GPIO23</text>
<text x="143.4" y="179.9">C3</text>
<text x="292.6" y="177.4">XOUT</text>
<text x="327.7" y="174.9">GPIO24</text>
<text x="327.7" y="177.4">GPIO25</text>
<text x="95.1" y="182.5">+3V3</text>
<text x="142.4" y="182.5">15pF</text>
<text x="292.6" y="185">SWCLK</text>
<text x="321.5" y="182.5">GPIO26/ADC0</text>
<text x="321.5" y="185">GPIO27/ADC1</text>
<text x="64" y="191.1">Conn_01x07</text>
<text x="68.4" y="188.3">J3</text>
<text x="163.1" y="191.4">Y1</text>
<text x="292.6" y="187.6">SWDIO</text>
<text x="321.5" y="187.6">GPIO28/ADC2</text>
<text x="321.5" y="190.1">GPIO29/ADC3</text>
<text x="61" y="195.2">J2</text>
<text x="61" y="197.7">Conn_01x07</text>
<text x="161.3" y="192.9">12MHz</text>
<text x="170" y="197.7">1k</text>
<text x="170.1" y="195.2">R1</text>
<text x="312" y="192.5" transform="rotate(-90 312 192.5)">VREG_PGND</text>
<text x="314.6" y="192.5" transform="rotate(-90 314.6 192.5)">GND</text>
<text x="315.8" y="196.4">U1</text>
<text x="142.9" y="201.8">15pF</text>
<text x="143.4" y="203.8">C4</text>
<text x="315.8" y="199">RP2354A</text>
<text x="133.9" y="205.3">GND</text>
<text x="311.7" y="205.3">GND</text>
<text x="83.1" y="211.7">GND</text>
<text x="44.3" y="235.8">+1V1</text>
<text x="133.2" y="238.4">+3V3</text>
<text x="38.1" y="246">C8</text>
<text x="50.8" y="246">C10</text>
<text x="63.5" y="246">C11</text>
<text x="38.1" y="248.5">100nF</text>
<text x="50.8" y="248.5">4.7uF</text>
<text x="63.5" y="248.5">100nF</text>
<text x="88.9" y="249.8">100nF</text>
<text x="88.9" y="247.2">C12</text>
<text x="101.6" y="249.8">100nF</text>
<text x="101.6" y="247.2">C13</text>
<text x="114.3" y="249.8">100nF</text>
<text x="114.3" y="247.2">C14</text>
<text x="127" y="249.8">100nF</text>
<text x="127" y="247.2">C15</text>
<text x="139.7" y="249.8">100nF</text>
<text x="139.7" y="247.2">C16</text>
<text x="152.4" y="249.8">100nF</text>
<text x="152.4" y="247.2">C17</text>
<text x="166.4" y="249.8">100nF</text>
<text x="166.4" y="247.2">C18</text>
<text x="179.1" y="249.8">100nF</text>
<text x="179.1" y="247.2">C20</text>
<text x="193" y="249.8">100nF</text>
<text x="193" y="247.2">C21</text>
<text x="45" y="259.9">GND</text>
<text x="133.9" y="258.7">GND</text>
</g>
<g font-size="1.8" fill="#a90000">
<text x="58.4" y="58.2">A4</text>
<text x="130.1" y="59.4">1</text>
<text x="149.8" y="59.4">10</text>
<text x="58.3" y="65.8">B5</text>
<text x="58.4" y="63.2">A5</text>
<text x="130.1" y="62">2</text>
<text x="130.1" y="64.5">3</text>
<text x="150.4" y="62">9</text>
<text x="150.4" y="64.5">8</text>
<text x="58.4" y="70.9">A7</text>
<text x="130.1" y="67.1">4</text>
<text x="130.1" y="69.6">5</text>
<text x="150.4" y="67.1">7</text>
<text x="150.4" y="69.6">6</text>
<text x="58.3" y="73.4">B7</text>
<text x="58.4" y="75.9">A6</text>
<text x="58.3" y="78.5">B6</text>
<text x="58.3" y="88.6">B8</text>
<text x="58.4" y="86.1">A8</text>
<text x="39.1" y="95.3" transform="rotate(-90 39.1 95.3)">S1</text>
<text x="46.7" y="95.2" transform="rotate(-90 46.7 95.2)">A1</text>
<text x="295.7" y="108.6" transform="rotate(-90 295.7 108.6)">46</text>
<text x="300.7" y="108.6" transform="rotate(-90 300.7 108.6)">53</text>
<text x="303.3" y="108.6" transform="rotate(-90 303.3 108.6)">44</text>
<text x="308.4" y="108.6" transform="rotate(-90 308.4 108.6)">54</text>
<text x="310.9" y="108" transform="rotate(-90 310.9 108)">1</text>
<text x="316" y="108.6" transform="rotate(-90 316 108.6)">49</text>
<text x="318.5" y="108.6" transform="rotate(-90 318.5 108.6)">48</text>
<text x="321.1" y="108.6" transform="rotate(-90 321.1 108.6)">50</text>
<text x="326.1" y="108" transform="rotate(-90 326.1 108)">6</text>
<text x="336.5" y="112.8">2</text>
<text x="336.5" y="115.3">3</text>
<text x="336.5" y="117.9">4</text>
<text x="336.5" y="120.4">5</text>
<text x="336.5" y="122.9">7</text>
<text x="336.5" y="125.5">8</text>
<text x="288.9" y="128">26</text>
<text x="335.9" y="130.6">10</text>
<text x="336.5" y="128">9</text>
<text x="288.9" y="135.6">51</text>
<text x="335.9" y="133.1">12</text>
<text x="335.9" y="135.6">13</text>
<text x="288.9" y="138.2">52</text>
<text x="335.9" y="138.2">14</text>
<text x="335.9" y="140.7">15</text>
<text x="335.9" y="143.3">16</text>
<text x="288.9" y="145.8">60</text>
<text x="288.9" y="148.3">56</text>
<text x="335.9" y="145.8">17</text>
<text x="335.9" y="148.3">18</text>
<text x="288.9" y="150.9">57</text>
<text x="288.9" y="153.4">59</text>
<text x="288.9" y="156">58</text>
<text x="335.9" y="150.9">19</text>
<text x="335.9" y="153.4">27</text>
<text x="335.9" y="156">28</text>
<text x="288.9" y="158.5">55</text>
<text x="335.9" y="158.5">29</text>
<text x="335.9" y="161">31</text>
<text x="288.9" y="166.1">21</text>
<text x="335.9" y="163.6">32</text>
<text x="335.9" y="166.1">33</text>
<text x="335.9" y="168.7">34</text>
<text x="335.9" y="171.2">35</text>
<text x="335.9" y="173.7">36</text>
<text x="288.9" y="176.3">22</text>
<text x="335.9" y="176.3">37</text>
<text x="288.9" y="183.9">24</text>
<text x="335.9" y="181.4">40</text>
<text x="335.9" y="183.9">41</text>
<text x="54.5" y="187.7">1</text>
<text x="54.5" y="190.2">2</text>
<text x="78.7" y="190.2">6</text>
<text x="78.7" y="187.7">7</text>
<text x="152.3" y="191.5">2</text>
<text x="157.2" y="189.3" transform="rotate(-90 157.2 189.3)">1</text>
<text x="288.9" y="186.4">25</text>
<text x="335.9" y="186.4">42</text>
<text x="335.9" y="189">43</text>
<text x="54.5" y="192.8">3</text>
<text x="54.5" y="195.3">4</text>
<text x="54.5" y="197.9">5</text>
<text x="78.7" y="197.9">3</text>
<text x="78.7" y="195.3">4</text>
<text x="78.7" y="192.8">5</text>
<text x="157.2" y="195.7" transform="rotate(-90 157.2 195.7)">3</text>
<text x="310.9" y="196.3" transform="rotate(-90 310.9 196.3)">47</text>
<text x="313.4" y="196.3" transform="rotate(-90 313.4 196.3)">61</text>
<text x="54.5" y="200.4">6</text>
<text x="54.5" y="202.9">7</text>
<text x="78.7" y="202.9">1</text>
<text x="78.7" y="200.4">2</text>
</g>
</svg>
